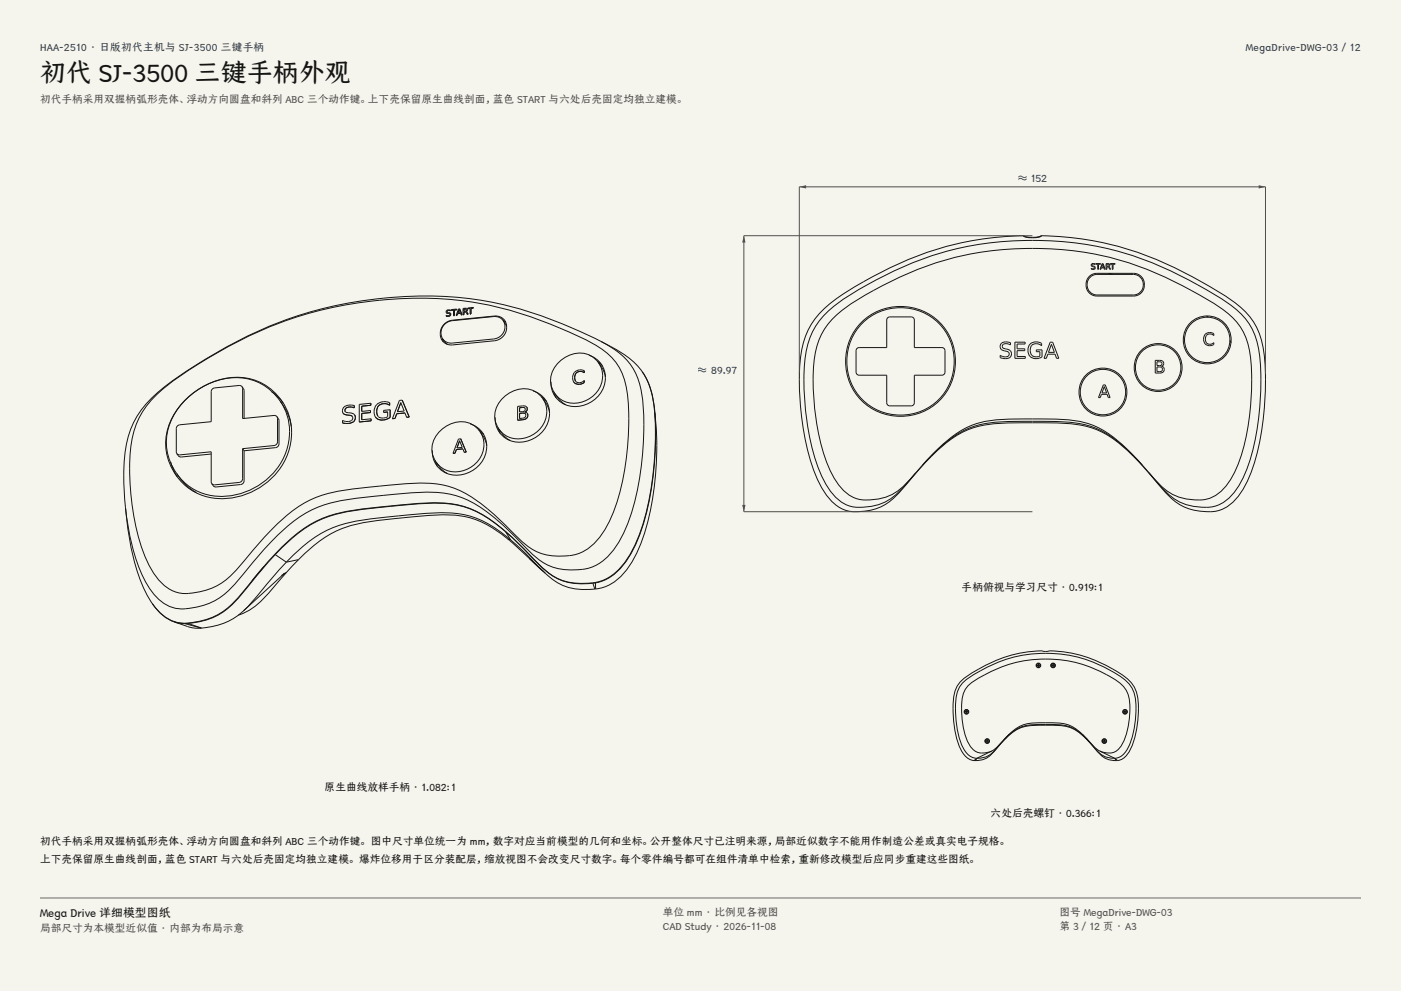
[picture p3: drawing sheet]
<svg xmlns="http://www.w3.org/2000/svg" width="420mm" height="297mm" viewBox="0 0 420 297" stroke-linecap="round" stroke-linejoin="round" font-family="sans-serif">
<g fill="#f5f4ed">
<path d="M0 0h420v297h-420z"/>
<path d="M12 12h396v275h-396z"/>
</g>
<g fill="none" stroke="#141413" stroke-width=".3">
<path d="M306.8 70.7a6.5 6.5 0 0 0 5.4 0M306.8 70.6a96.1 96.1 0 0 0-47.9 13.8 47 47 0 0 0-14.7 11.3 25.8 25.8 0 0 0-4.5 15.7 80.8 80.8 0 0 0 5.3 32.2 17.1 17.1 0 0 0 8.1 9.2 16.1 16.1 0 0 0 17.2-6 92.4 92.4 0 0 1 15.1-15.3 26.4 26.4 0 0 1 15.5-4.7l6.2-.1a75.5 75.5 0 0 1 19.3 1.3 29.7 29.7 0 0 1 13.4 8.8l4.4 4.7a56.6 56.6 0 0 0 8.5 9.1 16.3 16.3 0 0 0 13.2 2.2 15.2 15.2 0 0 0 8.1-8.7 75.9 75.9 0 0 0 5.4-30.3 33.1 33.1 0 0 0-3.3-16.9 28.1 28.1 0 0 0-10.1-9 109.5 109.5 0 0 0-38.8-15.8l-7.3-1-7.7-.5M306.8 70.6v.1M306.9 70.6a7.2 7.2 0 0 0 5.2 0M306.9 70.6h-.1M306.9 70.6v.2M312.1 70.6v.2M312.1 70.6h.1M312.2 70.6v.1M327.3 79.1a.62 .62 0 0 1 .9 .2l-.1-.1a.37 .37 0 0 0-.5-.1 .37 .37 0 0 0-.1 .6 .61 .61 0 0 1 .8 .4 .61 .61 0 0 1-.4 .7 .61 .61 0 0 1-.8-.4 .44 .44 0 0 0 .6 .2 .44 .44 0 0 0 .2-.6 .57 .57 0 0 1-.6-.2 .57 .57 0 0 1 0-.7zM328.5 79h1.4v.2h-.6v1.5h-.2v-1.5h-.6zM330.4 79h.3l.6 1.7h-.2l-.2-.4h-.7l-.2 .4h-.2z"/>
<path d="M330.5 79.2l.4 .9h-.7zM331.6 79h.5a.48 .48 0 0 1 .6 .3 .48 .48 0 0 1-.3 .6l.5 .8h-.2l-.6-.7h-.3v.7h-.2zM331.8 79.2h.3a.31 .31 0 0 1 .4 .3 .31 .31 0 0 1-.4 .3h-.3zM332.8 79h1.5v.2h-.6v1.5h-.3v-1.5h-.6zM133.1 97.2a4.2 4.2 0 0 1 2.6-1.2l12.5-1.3a3.6 3.6 0 0 1 3.7 2.9 3.6 3.6 0 0 1-2.3 4.1l-1.4 .4-12.5 1.3a3.5 3.5 0 0 1-3.6-2.2 3.5 3.5 0 0 1 1-4zM133.7 94.7v.1M133.7 94.8h.7M133.8 93.7h.1M133.8 93.7l.5 .2M134 93.4l1 .5M134.3 93.9h.1M134.3 93.9h.2"/>
<path d="M134.5 93.9h.1M134.5 93.9l.3 .1M134.7 93.1h-.4l-.3 .3M134.7 93.1h.3M134.7 94a.45 .45 0 0 1 0 .6 .45 .45 0 0 1-.6 0l-.4-.1v.2M134.8 94v.1M134.9 94.6l-.5 .2M135 92.9l-.3-.1a.68 .68 0 0 0-.7 .2 .68 .68 0 0 0-.2 .7M135 92.9h.1M135 93.1h.1M135 92.9v.2M135 93.9l.1 .3"/>
<path d="M135 93.9h.1M135.1 94.2l-.2 .4M135.3 93l.7-.1v1.7M135.3 93h.1M136 94.6h.1M136.2 94.6h.1M136.2 92.9h.1M136.2 92.9v1.7M136.2 94.6h-.2M136.7 94.5h.1M136.9 92.6h.1M136.9 92.6l-1.6 .2v.2"/>
<path d="M136.9 92.8v.1M136.9 92.6v.3M136.9 92.9h-.7M137 94.5h.1M137 94.5h-.3M137.2 94l.9-.1 .1 .5M137.2 94h.1M137.2 94l-.2 .5M137.6 92.8l.4 .9-.7 .1zM137.8 92.5l-.3 .1-.8 1.9M137.8 92.5v.1M137.8 92.5l.7 1.9"/>
<path d="M138.2 94.4h.1M138.5 94.4h.1M138.5 94.4h-.3M138.8 94.3h.1M139.1 92.6v.7l.6-.2v-.4M139.1 92.6l.6 .1M139.1 93.5h.1M139.1 94.3h.1M139.1 93.5v.8M139.1 92.6h.1M139.1 93.5h.5l.5 .7M139.1 94.3h-.3"/>
<path d="M139.4 92.6h.3M139.7 92.6v.1M139.7 92.7h.1M139.7 93.3l.3 .2M140 93.5v.1M140 93.2l-.3 .1M140 93.6l.1 .1M140 93.2l-.2 .2M140 92.6l-1.2-.2v1.9M140 92.6h.1M140 92.6v.6M140.1 94.2h.1"/>
<path d="M140.1 93.7h.1M140.1 93.7l.2 .5M140.2 92.5l.7-.1v1.7M140.2 92.5h.1M140.3 94.2h.1M140.3 94.2h-.2M140.9 94.1h.1M141.2 92.4h.1M141.2 94.1h.1M141.2 92.4v1.7M141.2 94.1h-.3M141.9 92.1l-1.7 .2v.2"/>
<path d="M141.9 92.1h.1M141.9 92.4h.1M141.9 92.1v.3M141.9 92.4h-.7M150.7 95.9l.9 .6M150.9 96.1l-.8-.7-1.5-.5-13 1.2a3.6 3.6 0 0 0-2.9 5.5M150.9 96.1a3.6 3.6 0 0 1-2.9 5.5l-13 1.2-1.5-.5-.8-.7M150.9 96.1l1 1.8M326.5 82.9a3.2 3.2 0 0 1 2.3-1h11a3.4 3.4 0 0 1 3.3 3.4 3.4 3.4 0 0 1-3.3 3.4h-11a3.4 3.4 0 0 1-3.1-2.2 3.4 3.4 0 0 1 .8-3.6zM327 82.9l1.2-.6 .7-.1h10.9a3.1 3.1 0 0 1 2.9 3.1 3.1 3.1 0 0 1-2.9 3.1h-10.9a3.1 3.1 0 0 1-2.9-2.1 3.1 3.1 0 0 1 1-3.4zM332.3 81.9l1.3 .3M342.7 85.3l.4 .1"/>
<path d="M361.7 94.7l.5 .4M46.7 118.5a117.1 117.1 0 0 1 23.2-15.4 117.8 117.8 0 0 1 76.8-11.6 126 126 0 0 1 32.5 12.3 17.7 17.7 0 0 1 8.9 14.8 82.7 82.7 0 0 1-4.5 35.5 20.2 20.2 0 0 1-9.5 11.6 17.1 17.1 0 0 1-19.6-5.3 71.2 71.2 0 0 0-15-12.5 28 28 0 0 0-16.6-3l-6.7 .5a97.7 97.7 0 0 0-19.8 3.1 36.7 36.7 0 0 0-15.2 10.5l-4.7 5.1a67.5 67.5 0 0 1-9.1 9.9 19.6 19.6 0 0 1-14.1 3.6 14.2 14.2 0 0 1-8.7-8.3 68.8 68.8 0 0 1-5.7-29 29.5 29.5 0 0 1 4.4-17.7zM72.6 115.9l-.9-.4-7.3 .8-.7 .2-.4 .9v9l-9.4 .9-.6 .3-.4 .8 .1 7.5M72.6 115.9l.6 1.2v8.3M72.6 115.9l.1 .5v9l9.5-.9 .8 .4M81.4 117.4l2.1 1.8 1.4 1.5M120.6 119.9l-.9 .1-2.1 5.5M120.6 119.9h.1M120.6 119.9l2.1 5.1M132.6 101.5l.3 1M132.7 101.6l1.4 1.6M159.8 117.1a7.3 7.3 0 0 1 3.2 11.8 8.7 8.7 0 0 1-12.5 1.6 7 7 0 0 1-2.1-5.4"/>
<path d="M162.3 119l1.5 1.3M162.7 119.5a7.6 7.6 0 0 1-3.3 11 7.5 7.5 0 0 1-9.8-1.9M162.7 119.5a7.6 7.6 0 0 0-11.7-.5 7.1 7.1 0 0 0-1.4 9.6M162.7 119.5l1.5 2.2 .5 2M166 117.4l.7 1.8M166.3 118l1.6 2 1.7 1.3M172 114.5l.2 .2M174.5 111.4l.7 .3M174.5 111.4a1.74 1.74 0 0 0-2.1 1.1 1.74 1.74 0 0 0 1.1 2.2l.8-.1 .9-.6M175.2 111.1a2.37 2.37 0 0 0-2.9 .5 2.37 2.37 0 0 0-.3 2.9M175.2 111.1h.1M175.2 111.1v.6"/>
<path d="M175.2 114v.6M175.2 114h.1M175.2 114.6h.1M175.2 114.6a2.48 2.48 0 0 1-3 .1M176.5 106.5a7.3 7.3 0 0 1 3.2 11.7 8.7 8.7 0 0 1-12.4 1.6 7 7 0 0 1-2.1-5.4M179.1 108.3l1.4 1.3M179.4 108.6l.4 .2M179.5 108.8a7.6 7.6 0 0 1-3.3 11 7.5 7.5 0 0 1-9.9-1.8M179.5 108.8a7.6 7.6 0 0 0-11.7-.5 7.1 7.1 0 0 0-1.5 9.7M179.5 108.8l1.4 2.2 .6 2M180.2 102.3l1.4 .8a32.1 32.1 0 0 1 10.3 7.5 22.3 22.3 0 0 1 4.3 12.2 95.2 95.2 0 0 1-4.4 37.2 25 25 0 0 1-9.2 13 17.7 17.7 0 0 1-12.4 1.4 19.3 19.3 0 0 1-9.8-6.5 72.8 72.8 0 0 0-17.2-14.5 30.3 30.3 0 0 0-16.9-2.6l-6.8 .6a100.1 100.1 0 0 0-21 3.2 38.8 38.8 0 0 0-16.1 11.5l-4.7 5.4a74.8 74.8 0 0 1-10.4 11.4 20.8 20.8 0 0 1-14.1 3.7 14.8 14.8 0 0 1-9.2-8.4 70.8 70.8 0 0 1-6.4-26.1M180.2 102.3a135 135 0 0 0-35.4-12.2 122.2 122.2 0 0 0-86.2 19.4 63.3 63.3 0 0 0-15.8 12.8 28.6 28.6 0 0 0-5.7 17.9l.1 6.1 .4 5.8"/>
<path d="M180.2 102.3a20.4 20.4 0 0 1 11 11 54.4 54.4 0 0 1 1.5 21.3 67.4 67.4 0 0 1-7.1 27.7 14.8 14.8 0 0 1-13.2 8.5 16.3 16.3 0 0 1-13.7-5.5 87.8 87.8 0 0 0-16.4-14.3 27.3 27.3 0 0 0-16.1-3.5l-8.6 .7a99.5 99.5 0 0 0-20.6 3.2 38.1 38.1 0 0 0-15.8 11.1l-4.7 5.2a72.9 72.9 0 0 1-10.1 11.1 20.5 20.5 0 0 1-14 3.5 15.2 15.2 0 0 1-9.3-9 65 65 0 0 1-5.5-21.2M192.6 111.5a23.6 23.6 0 0 1 3.7 12.2M256.9 104.4l.7-.2h8.2v-8.3a.92 .92 0 0 1 .9-.9h6.5a.92 .92 0 0 1 .9 .9v8.3h8.3a.92 .92 0 0 1 .9 .9v6.4a.92 .92 0 0 1-.9 .9h-8.3v8.3a.92 .92 0 0 1-.9 .9h-6.5a.92 .92 0 0 1-.9-.9v-8.3h-8.2a.92 .92 0 0 1-1-.9v-6.4zM300.3 102.8a3.1 3.1 0 0 1 2.6-.1v.7l-.4-.2a1.13 1.13 0 0 0-1.3-.2 1.13 1.13 0 0 0-.6 1.2l.5 .3a1.78 1.78 0 0 1 2.1 1.9 2.41 2.41 0 0 1-3.4 .8v-.7a2 2 0 0 0 2.7-.1 1.04 1.04 0 0 0-1.3-1.2 1.33 1.33 0 0 1-1.3-.9 1.33 1.33 0 0 1 .4-1.5zM304.3 102.6h3v.5h-2.4v1.4h2.3v.6h-2.3v1.7h2.5v.6h-3.1zM308.8 103.1a2.97 2.97 0 0 1 3.5-.2v.7a2.03 2.03 0 0 0-2.8-.2 2.03 2.03 0 0 0-.4 2.8 2.12 2.12 0 0 0 2.6 .5v-1.3h-1v-.5h1.7v2a2.62 2.62 0 0 1-3.6-.1 2.62 2.62 0 0 1 0-3.7zM314.8 102.6h.8l1.8 4.8h-.7l-.4-1.3h-2.2l-.4 1.3h-.7zM315.2 103.2l.9 2.4h-1.8zM330.8 115.4h.5l1.5 3.8h-.5l-.4-1h-1.7l-.3 1h-.6zM331 115.9l.7 1.9h-1.3zM346.3 108h1.3a.92 .92 0 0 1 1.2 .6 .92 .92 0 0 1-.6 1.1 1.06 1.06 0 0 1 .8 1.3 1.06 1.06 0 0 1-1.3 .8h-1.4zM346.8 110h.9a.71 .71 0 0 1 .8 .7 .71 .71 0 0 1-.8 .7h-.9z"/>
<path d="M346.8 108.4h.8a.59 .59 0 0 1 .8 .6 .59 .59 0 0 1-.8 .6h-.8zM361.3 100.2a2.11 2.11 0 0 1 2.6-.2v.6a1.5 1.5 0 0 0-2-.3 1.5 1.5 0 0 0-.5 2 1.47 1.47 0 0 0 2.5 .4v.5a1.99 1.99 0 0 1-2.7-.3 1.99 1.99 0 0 1 .1-2.7zM368.7 102l.3 .7M51.2 138.5l.6 1.9 1.3 2.5M51.8 139.9l-.1 .3M53 135.9l.6 .9 .7 .2 9-.9M53 135.9l.9 .4 9.4-.9v9l.2 .5M55.1 120.3a21.9 21.9 0 0 1 19.4-6.9 17 17 0 0 1 10.1 26.1 21.2 21.2 0 0 1-24 9 16.7 16.7 0 0 1-7-26.4zM72.7 134.5v9l-.2 .6-.8 .5-7.3 .7-.9-.4M72.7 134.5l.5 .6M73.2 135.1v9l-.5 .9-.6 .2-7.3 .7-.7-.2-.6-.8M83 124.9l.6 1.1v7.1l-.4 .8-.6 .3-9.4 .9"/>
<path d="M83 124.9l.2 7.5-.4 .9-.6 .2-9.5 1M84 120.3a17.5 17.5 0 0 1-3.8 23.2 19.9 19.9 0 0 1-21.3 3.6 15.7 15.7 0 0 1-5.9-5.2M84 120.3a16.5 16.5 0 0 0-21.1-5.4 21.5 21.5 0 0 0-12.9 15.4 15.7 15.7 0 0 0 3 11.6M84 120.3a16.1 16.1 0 0 1 3.3 7.5M102.7 126.7v.1M102.7 126.8l.9 .1M102.9 123.8h.1M102.9 123.8l.3 .4 1 .2M103.4 123l.2 .4 .5 .3a2.63 2.63 0 0 1 2.2 .6M103.6 126.9h.8M103.7 122.3l-.3 .7M104.2 124.4h.1"/>
<path d="M104.2 124.4h.5M104.7 122h.7M104.7 122l-1 .3M104.7 124.4h.1M104.7 124.4a.93 .93 0 0 1 1.1 .9 .93 .93 0 0 1-1.1 1h-.8l-1.2-.3v.7M105.4 122l.8 .2M106 126.4l-1.6 .5M106.2 121.5l-.6-.1a2.08 2.08 0 0 0-2.9 2.2l.2 .2M106.2 121.5h.1M106.2 122.2h.1M106.2 121.5v.7M106.3 124.3v.1"/>
<path d="M106.3 124.4l.2 1.1-.5 .9M107.7 126.5h.1M108.4 121.7h.1M108.4 121.7v1.6l2.7-.3M108.4 123.9v1.9l2.8-.3M108.4 123.9h.1M111.1 123h.1M111.1 123.6h.1M111.1 123v.6M111.1 123.6l-2.7 .3M111.2 120.9h.1M111.2 120.9l-3.5 .3v5.3"/>
<path d="M111.2 121.5h.1M111.2 120.9v.6M111.2 121.5l-2.8 .2M111.2 126.1l-3.5 .4M111.2 125.5h.1M111.2 126.1h.1M111.2 125.5v.6M112.6 125a2.27 2.27 0 0 0 2.3 .9M112.6 125h.1M115 123.6h.1M115.9 121l.9 .5M115.9 121.1l.9 .4"/>
<path d="M115.9 121.1a2.3 2.3 0 0 0-2.8 1.2 2.3 2.3 0 0 0 1 2.9h1.1l1-.3v-1.4l-1.2 .1M116 125.6l-1.1 .3M116.8 120.7a3.1 3.1 0 0 0-3.8 .5 3.1 3.1 0 0 0-.4 3.8M116.8 120.7h.1M116.8 121.5h.1M116.8 120.7v.8M117 125.1l-1 .5M117 122.8l-2 .2v.6M117 122.8h.1M117 125.1h.1M117 122.8v2.3M117.6 125.5h.1"/>
<path d="M118.4 125.4h.1M118.4 125.4l-.8 .1M118.9 124l2.5-.2 .5 1.3M118.9 124h.1M118.9 124l-.5 1.4M120.2 120.7l1 2.5-2.1 .2zM121.9 125.1h.1M122.7 125h.1M122.7 125l-.8 .1M130.4 138l.8 1.8M130.8 138.5l1.5 2.1 1.8 1.3M135.8 135.9h.1"/>
<path d="M136.4 135.8h.1M136.4 135.8l-.6 .1M136.8 134.7h.1M136.8 134.7l-.4 1.1M137.8 132.1l.8 2-1.6 .1zM138.1 131.5h.1M138.1 131.5l-.6 .1-1.7 4.3M138.1 131.5l1.7 4M138.8 134.5l.4 1M138.8 134.5l-2 .2M139.2 135.5v.1M139.8 135.5h.1"/>
<path d="M139.8 135.5h-.6M141 127a7.3 7.3 0 0 1 3.2 11.8 8.7 8.7 0 0 1-12.5 1.6 7 7 0 0 1-2.1-5.4M143.5 128.8l1.5 1.4M143.9 129.4a7.6 7.6 0 0 1-3.3 11 7.5 7.5 0 0 1-9.8-1.9M143.9 129.4a7.6 7.6 0 0 0-11.7-.5 7.1 7.1 0 0 0-1.4 9.6M143.9 129.4l1.4 2.1 .6 2.1M149.3 128.1l.7 1.8M149.6 128.6l1.6 2.1 1.7 1.3M155.2 125.9h.1M155.8 123.9l.9-.1a.78 .78 0 0 1 1 .8 .78 .78 0 0 1-1 .7l-.9 .1zM155.8 122.2l.8-.1a.66 .66 0 0 1 .9 .6 .66 .66 0 0 1-.9 .7h-.8zM155.8 123.9h.1"/>
<path d="M155.8 122.2h.1M156.7 125.8l-1.5 .1M157.8 125.4l-1.1 .4M157.9 125.4l-1.2 .4M157.9 122l-.6-.3-2.1 .1v4.1M157.9 122h.1M157.9 122l.2 .5M158.1 122.5l-.2 .7-.6 .3 .8 .4M158.1 122.5l-.2 .7-.5 .3M158.1 123.9h.1M158.1 123.9l.1 .8-.3 .7M196.3 123.7a91.6 91.6 0 0 1-4 38.7 23.9 23.9 0 0 1-9 12.5l-3.1 1.3-1.6 .3"/>
<path d="M196.3 123.7a97.2 97.2 0 0 1-4.3 35.9 26.4 26.4 0 0 1-8.8 13.2l-3 1.5-1.7 .4M276.6 139.4l1.3-1.4a38.7 38.7 0 0 1 13.6-10.1 45.3 45.3 0 0 1 15.7-1.6 75.1 75.1 0 0 1 18.9 1.2 34.7 34.7 0 0 1 15 10.5l1.3 1.4M276.7 139.3l2-2.2a37.8 37.8 0 0 1 13.5-10 53.5 53.5 0 0 1 17.3-1.5 53.5 53.5 0 0 1 17.3 1.5 38.6 38.6 0 0 1 14.1 10.6l1.4 1.6M276.7 139.3l-2.1 2.4M276.7 139.3h.1M342.3 139.3h.1M342.3 139.3l2.1 2.4M53 141.9a16.1 16.1 0 0 0 5.9 5.7M151.6 159.4l5 4.6a54.2 54.2 0 0 0 9.6 8.9 17.6 17.6 0 0 0 11.5 1.9M151.6 159.4a29.7 29.7 0 0 0-17.8-8.5 147.8 147.8 0 0 0-24 1.6 38.1 38.1 0 0 0-19 6.3l-3.2 2.5-5.1 4.9M151.6 159.4l1.5 2.4M274.6 141.7l-1.6 1.8a24.3 24.3 0 0 1-8.5 7.3 17.2 17.2 0 0 1-10.3 .7 15.5 15.5 0 0 1-7.9-8.9 75.8 75.8 0 0 1-4.6-37.1 22.2 22.2 0 0 1 10.4-15.3 101.3 101.3 0 0 1 49.3-17.9 96.4 96.4 0 0 1 57.7 13.1 55.7 55.7 0 0 1 13.3 9.1 19.9 19.9 0 0 1 5.2 12.3 82.1 82.1 0 0 1-4.1 34.4 16.8 16.8 0 0 1-8.7 10.3 16.1 16.1 0 0 1-17.2-6.1l-3.2-3.7"/>
<path d="M274.6 141.7a20 20 0 0 1-9.5 7.4l-1.2 .3a11.8 11.8 0 0 1-10.3-1.7 27.4 27.4 0 0 1-7.3-13.7 73.6 73.6 0 0 1-1.9-28.1 20.9 20.9 0 0 1 10-14.3 98.3 98.3 0 0 1 47.3-16.9 94.7 94.7 0 0 1 57.5 13.5 36.1 36.1 0 0 1 12.6 9.7 24.5 24.5 0 0 1 3.4 13.5 73.1 73.1 0 0 1-4.7 29.3 15.7 15.7 0 0 1-7.8 8.6 15.5 15.5 0 0 1-16.5-5.6l-1.8-2M79.1 169.8l-3.6 4.3M82.5 166.2l-4.8 5.4a74.8 74.8 0 0 1-10.3 11.4 20.8 20.8 0 0 1-11.1 3.8M82.5 166.2l3.3 2.3M84.3 172.5l1.1-.7-12.4 11.3M85.8 168.5l-3.5 3.9-7 8.3-2.3 2.4M85.9 171.5l-2.2 2.6a35 35 0 0 1-9.6 9.2l-2.7 1.1M85.9 171.5l-.9 .6M89.5 167.7l-3.6 3.8M89.5 167.7l-3.7 .8M152.2 161.5l11.3 10.4M152.2 161.5a27.6 27.6 0 0 0-22.5-7.1l-6.4 .5a89.2 89.2 0 0 0-19.9 3.2 35.7 35.7 0 0 0-13.9 9.6"/>
<path d="M152.2 161.5l.9 .3M153.1 161.8a29 29 0 0 0-17.3-8 175.4 175.4 0 0 0-27.4 2.1 33.6 33.6 0 0 0-20.8 10.8l-1.8 1.8M153.1 161.8l4.2 3.8 6.2 6.3M158.7 167.3l4.3 4.1M163.5 171.9a16.4 16.4 0 0 0 14.8 4.6M177.7 174.8l.6 1.7M178.5 174.7l-.8 .1M178.5 174.7l.1 1.8M178.6 176.5h-.3M45.7 181a13.8 13.8 0 0 0 6.6 5.4M52.3 186.4l2.8 1a10.7 10.7 0 0 0 5.3 .8M52.3 186.4l3.1 .5"/>
<path d="M55.4 186.9l5 1.3M56.3 186.8l-.9 .1M56.3 186.8l4.1 1.4M60.4 188.2h.1M73 183.1a19.9 19.9 0 0 1-12.6 5.1"/>
<circle cx="269.9" cy="108.3" r="16.1"/>
<circle cx="269.9" cy="108.3" r="16.5"/>
<circle cx="330.6" cy="117.5" r="7.2"/>
<circle cx="330.6" cy="117.5" r="6.8"/>
<circle cx="347.2" cy="110.2" r="7.2"/>
<circle cx="347.2" cy="110.2" r="6.8"/>
<circle cx="361.9" cy="101.9" r="7.2"/>
<circle cx="361.9" cy="101.9" r="6.8"/>
</g>
<path d="M239.6 112v-56h139.8v56" fill="none" stroke="#504e49" stroke-width=".3"/>
<g fill="#504e49">
<path d="M239.6 56l2.1-.5v1z"/>
<path d="M377.3 55.5l2.1 .5-2.1 .5z"/>
</g>
<path d="M309.5 70.6h-86.5v82.8h86.5" fill="none" stroke="#504e49" stroke-width=".3"/>
<g fill="#504e49">
<path d="M223 70.6l.5 2.1h-1z"/>
<path d="M222.5 151.3h1l-.5 2.1z"/>
</g>
<g fill="none" stroke="#141413" stroke-width=".3">
<path d="M310.9 199.4l.8 .1zM311.3 199l.1 .9zM315.3 199.4l.8 .1zM315.6 199l.1 .9zM289.3 213.3l.9 .1zM289.7 212.9l.1 .9zM336.8 213.3l.9 .1zM337.2 212.9l.1 .9zM292 227.9l.3 .1M292.8 227.3a5.3 5.3 0 0 1-4.4-3.9 29 29 0 0 1-1.3-16.3 9.9 9.9 0 0 1 5.5-5.3 39.4 39.4 0 0 1 45 2.2 9.7 9.7 0 0 1 3 8.2 25.2 25.2 0 0 1-3.2 13.1 4.1 4.1 0 0 1-3.2 2M292.8 227.3l-.8 .6M292.9 227.3h-.1"/>
<path d="M292.9 227.3l-.6 .7M293 227.2l-.1 .1M293.1 227.1l-.1 .1M295.5 222l.9 .2zM295.9 221.7l.1 .8zM297.3 225.1l-4.3 2.1M297.3 225.1a5.1 5.1 0 0 1-7.4-3.3 25.3 25.3 0 0 1-1-14.2 9.1 9.1 0 0 1 5.1-4.7 37.6 37.6 0 0 1 42.6 2.7 9.9 9.9 0 0 1 2.1 7.9 21.3 21.3 0 0 1-2.7 10.2 4.7 4.7 0 0 1-5.9 1.6l-.4-.2M301.4 221.2l-1.8 2.1a8.3 8.3 0 0 1-6.7 4M301.4 221.2h.1M301.4 221.4l-2.6 2.9a7.2 7.2 0 0 1-6.5 3.7M301.4 221.4a12 12 0 0 1 10.7-4.1 22.1 22.1 0 0 1 9.9 1.2l1.7 1.2 1.9 1.7M301.8 221a11.8 11.8 0 0 1 10.2-3.9 22.3 22.3 0 0 1 9.4 1l1.9 1.1 2 1.8"/>
<path d="M301.8 221l-.8 .7M301.8 221l-.4 .4M302.5 220a11.2 11.2 0 0 1 9.6-3.4 19.1 19.1 0 0 1 9.6 1.3l2.8 2.1M302.5 220l-1.2 1.3a16.1 16.1 0 0 1-4 3.8M302.5 220l-.7 1M324.5 220l1.2 1.3a16.2 16.2 0 0 0 4 3.8M324.5 220l.8 1M325.3 221l.7 .7M325.3 221l.3 .4M325.6 221.4l2.6 2.9a7.2 7.2 0 0 0 6.5 3.7M326.5 222.2l-1-1 2.1 2.3a8 8 0 0 0 6.5 3.8M329.7 225.1l4.4 2.1"/>
<path d="M330.6 222l.9 .2zM331 221.7l.1 .8zM334.1 227.2h.1M334.1 227.2v.1M334.1 227.3h.1M334.1 227.3l.6 .7M334.2 227.3l.8 .6M335 227.9a6 6 0 0 0 4.4-4.4 29.4 29.4 0 0 0 1.2-16.3 13.1 13.1 0 0 0-7-6.7 40.8 40.8 0 0 0-31.5-3.8 46 46 0 0 0-13.8 7.2 10.2 10.2 0 0 0-2.6 8.3 26.2 26.2 0 0 0 3.1 13.7 4.4 4.4 0 0 0 3.2 2M335 227.9l-.3 .1"/>
<circle cx="311.3" cy="199.4" r=".7"/>
<circle cx="311.3" cy="199.4" r=".59"/>
<circle cx="315.7" cy="199.4" r=".7"/>
<circle cx="315.7" cy="199.4" r=".59"/>
<circle cx="289.7" cy="213.3" r=".7"/>
<circle cx="289.7" cy="213.3" r=".59"/>
<circle cx="337.3" cy="213.3" r=".7"/>
<circle cx="337.3" cy="213.3" r=".59"/>
<circle cx="295.9" cy="222.1" r=".7"/>
<circle cx="295.9" cy="222.1" r=".59"/>
<circle cx="331.1" cy="222.1" r=".7"/>
<circle cx="331.1" cy="222.1" r=".59"/>
</g>
<path d="M12 269.3h396zM12 269h396v.3h-396z" fill-rule="evenodd" fill="#504e49"/>
<text font-size="7.8" fill="#141413" x="12" y="24.7">初代 SJ-3500 三键手柄外观</text>
<text font-size="3.5" fill="#141413" x="12" y="274.9">Mega Drive 详细模型图纸</text>
<g font-size="3.2" fill="#1b365d">
<text x="12" y="15.3">HAA-2510 · 日版初代主机与 SJ-3500 三键手柄</text>
<text x="373.5" y="15.3">MegaDrive-DWG-03 / 12</text>
<text x="305.1" y="54.4">≈ 152</text>
<text x="209.2" y="112">≈ 89.97</text>
</g>
<g font-size="3.2" fill="#504e49">
<text x="12" y="30.9">初代手柄采用双握柄弧形壳体、浮动方向圆盘和斜列 ABC 三个动作键。上下壳保留原生曲线剖面，蓝色 START 与六处后壳固定均独立建模。</text>
<text x="198.7" y="274.5">单位 mm · 比例见各视图</text>
<text x="317.6" y="274.5">图号 MegaDrive-DWG-03</text>
<text x="12" y="279.3">局部尺寸为本模型近似值 · 内部为布局示意</text>
<text x="198.7" y="278.8">CAD Study · 2026-11-08</text>
<text x="317.6" y="278.8">第 3 / 12 页 · A3</text>
</g>
<g font-size="3.2" fill="#141413">
<text x="288.4" y="177">手柄俯视与学习尺寸 · 0.919:1</text>
<text x="97.4" y="237">原生曲线放样手柄 · 1.082:1</text>
<text x="297" y="245">六处后壳螺钉 · 0.366:1</text>
<text x="12" y="253.3">初代手柄采用双握柄弧形壳体、浮动方向圆盘和斜列 ABC 三个动作键。 图中尺寸单位统一为 mm，数字对应当前模型的几何和坐标。公开整体尺寸已注明来源，局部近似数字不能用作制造公差或真实电子规格。</text>
<text x="12" y="258.6">上下壳保留原生曲线剖面，蓝色 START 与六处后壳固定均独立建模。 爆炸位移用于区分装配层，缩放视图不会改变尺寸数字。每个零件编号都可在组件清单中检索，重新修改模型后应同步重建这些图纸。</text>
</g>
</svg>
